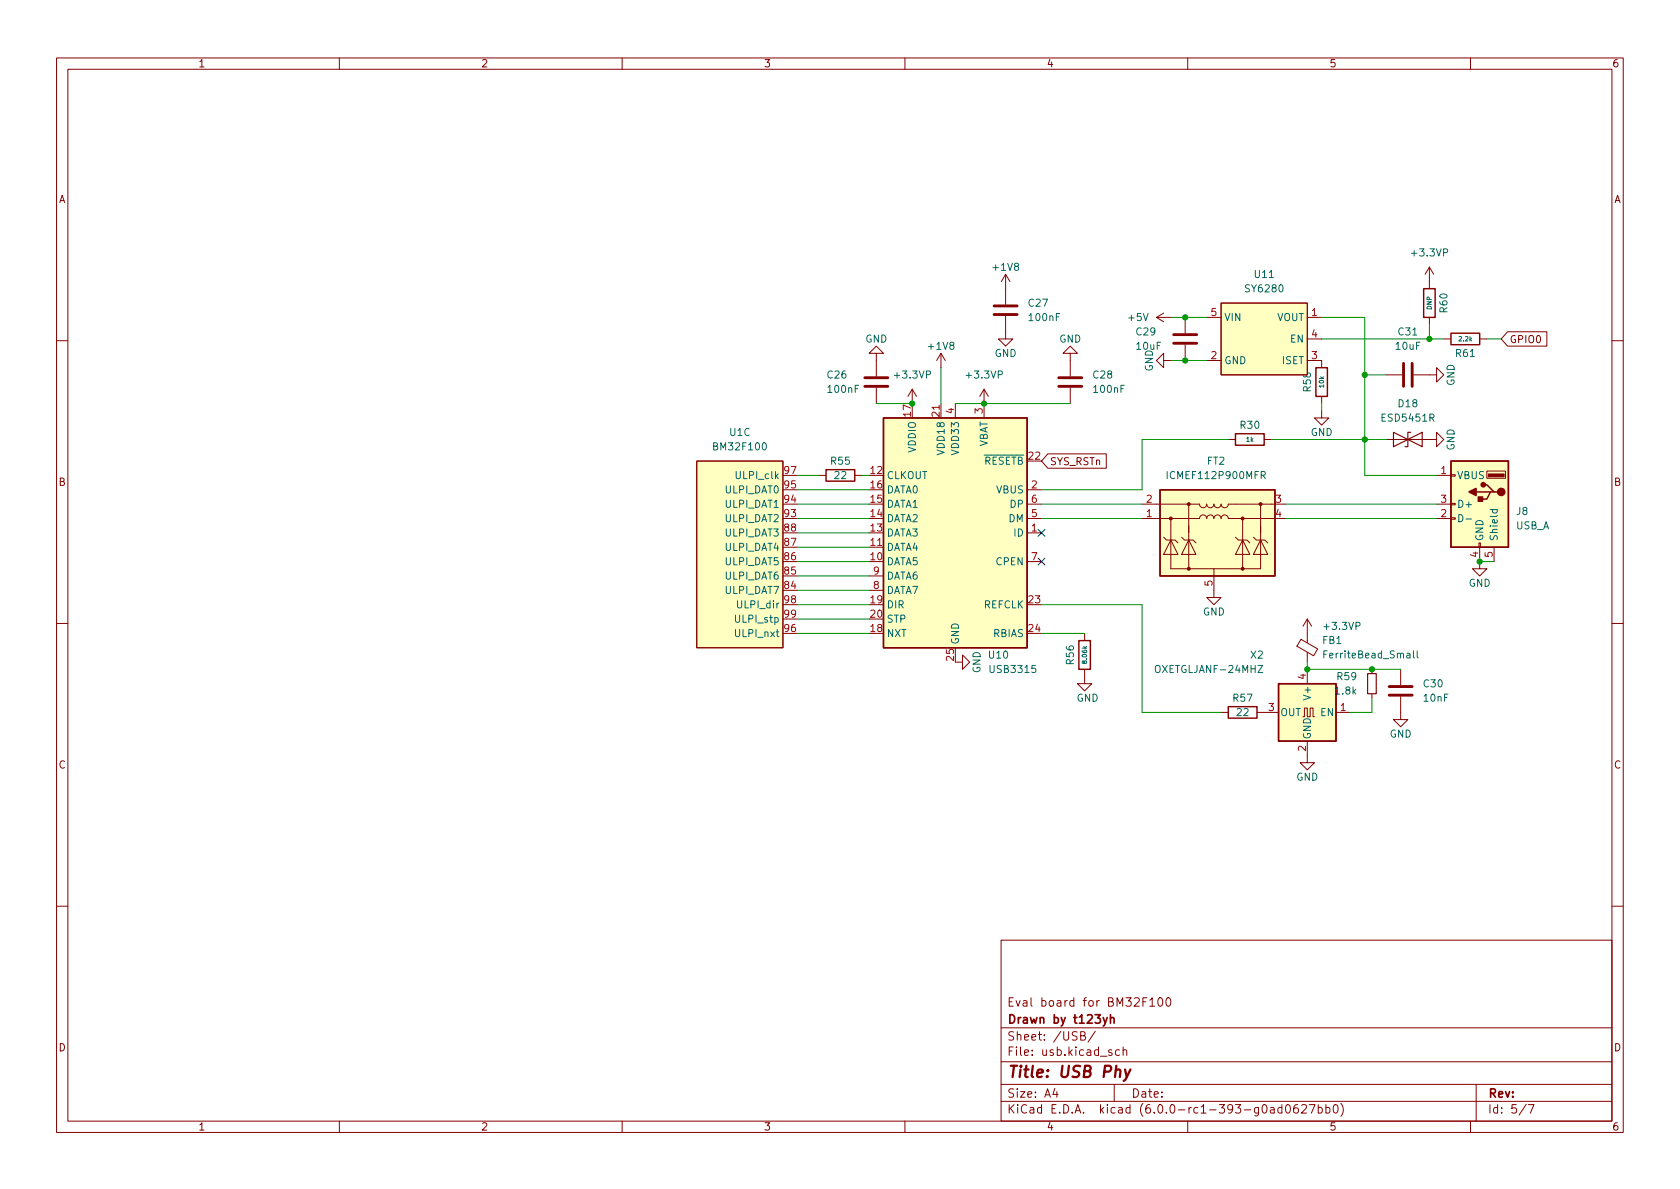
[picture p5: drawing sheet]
<svg xmlns="http://www.w3.org/2000/svg" width="297mm" height="210mm" viewBox="0 0 297 210" stroke-linecap="round" stroke-linejoin="round" font-family="sans-serif">
<g fill="none" stroke="#840000" stroke-width=".18">
<path d="M10 10.2h277v190.1h-277zM12 12.2h273v186.1h-273zM60 10.2v2M110 10.2v2M160 10.2v2M210 10.2v2M260 10.2v2M177.8 55.9v4h1.3l-1.3 1.3-1.3-1.3h1.3M177.8 48.5v5.3M177.8 48.5l-.8 1.3M177.8 48.5l.8 1.3M204.5 56.1l1.2 .8"/>
<path d="M204.5 56.1h2.5M205.7 55.4l-1.2 .7M209.5 56.1v2.8M213.4 56.1h2.5M215.9 53.6h15.2v12.7h-15.2zM231.1 56.1h2.6M231.1 59.9h2.6M252.7 47.2v3.8M252.7 56.1v1.3M252.7 47.2l-.7 1.3M252.7 47.2l.8 1.3M255.3 59.9h1.2"/>
<path d="M261.6 59.9h1.3M266.5 58.7h7v2.5h-7l-1.1-1.3zM10 60.2h2M154.9 62.5h1.3l-1.3-1.3-1.2 1.3h1.2v4M154.9 68.6v2.8M161.3 68.8l-.8 1.3M161.3 68.8v2.6M161.3 68.8l.8 1.3M166.4 62.5v2.5M166.4 71.4v2.5M166.4 62.5l-.8 1.2M166.4 62.5l.7 1.2"/>
<path d="M168.9 71.4v2.5M174 68.8v5.1M174 68.8l-.8 1.3M174 68.8l.8 1.3M189.2 62.5h1.3l-1.3-1.3-1.2 1.3h1.2v4M189.2 68.6v2.8M205.7 63.7v-1.2l-1.2 1.2 1.2 1.3v-1.3h1.3M209.5 61v2.7M213.4 63.7h2.5M217.2 77.7h1.2M223.5 77.7h1.3M231.1 63.7h2.6v1.3"/>
<path d="M233.7 72.6v1.3h-1.3l1.3 1.3 1.2-1.3h-1.2M233.7 70.1v1.3M245.1 77.7h8.9v1.3l1.3-1.3-1.3-1.3v1.3M245.1 66.3h2.8M249.9 66.3h4.1v1.3l1.3-1.3-1.3-1.3v1.3M285 60.2h2M123.2 81.5h15.2v33h-15.2zM144.8 84.1h1.2M151.1 84.1h1.3M153.7 96.8h2.5M181.6 94.2h2.5M181.6 86.6h2.5"/>
<path d="M181.6 91.7h2.5M181.6 89.1h2.5M181.6 99.3h2.5M185.3 80.3h10.3v2.5h-10.3l-1.2-1.3zM201.9 89.1h10.2a.64 .64 0 0 0 .6 .7 .64 .64 0 0 0 .7-.7 .64 .64 0 0 0 .6 .7 .64 .64 0 0 0 .6-.7 .64 .64 0 0 0 .7 .7 .64 .64 0 0 0 .6-.7 .64 .64 0 0 0 .6 .7 .64 .64 0 0 0 .7-.7h10.1M201.9 91.7h10.2a.64 .64 0 0 1 .6-.6 .64 .64 0 0 1 .7 .6 .64 .64 0 0 1 .6-.6 .64 .64 0 0 1 .6 .6 .64 .64 0 0 1 .7-.6 .64 .64 0 0 1 .6 .6 .64 .64 0 0 1 .6-.6 .64 .64 0 0 1 .7 .6h10.1M205.7 95l.5 .5h1.6l.5 .5M207 95.5l1.3 2.5h-2.6zM208.9 95l.5 .5h1.5l.6 .5M210.2 95.5l1.3 2.5h-2.6zM210.2 89.1v11.5M218.4 95l.5 .5h1.6l.5 .5"/>
<path d="M219.7 95.5l1.3 2.5h-2.6zM219.7 91.7v8.9M221.6 95l.5 .5h1.5l.6 .5M222.9 95.5l1.3 2.5h-2.6zM222.9 89.1v11.5h-15.9v-8.9M254 91.7h2.5M254 89.1h2.5M254 84.1h2.5M256.5 91.6h.8v.2h-.8zM256.5 89h.8v.3h-.8zM256.5 83.9h.8v.3h-.8zM261.5 96h.2v.8h-.2z"/>
<path d="M261.6 96.8v3.8h1.3l-1.3 1.2-1.3-1.2h1.3M262.9 83.3h3.3v1.3h-3.3zM264.2 96.8v2.5M10 110.2h2M153.7 104.4h2.5M153.7 101.8h2.5M168.9 117.1h1.3v-1.3l1.2 1.3-1.2 1.3v-1.3M191.8 118.4v2.5h1.2l-1.2 1.3-1.3-1.3h1.3M191.8 112v1.3M214.6 100.6v5.1h-1.2l1.2 1.2 1.3-1.2h-1.3M230 113l3 1.8-.7 1.2-3-1.7zM231.1 109.5v4.2"/>
<path d="M231.1 115.3v1.8M231.1 118.4v2.5M231.1 109.5l-.7 1.2M231.1 109.5l.8 1.2M242.6 118.4v.7M247.6 118.4v2.8M285 110.2h2M215.9 126h1.3M222.2 126h3.9M230.4 126.7h.2v-1.5h.5v1.5h.5v-1.5h.6v1.5h.2M231.1 131.1v3.8h-1.2l1.2 1.2 1.3-1.2h-1.3M236.2 126h2.6"/>
<path d="M242.6 122.7v.7M247.6 123.2v4h-1.2l1.2 1.3 1.3-1.3h-1.3M10 160.2h2M177 166.3h108v32h-108zM202.1 177.1h.5M202.8 176.4h-.7v1.5M203.3 176.9l.4-.5v1.5M203.3 177.9h.8M204.9 176.5l.2-.1a.81 .81 0 0 1 .6 .7 .81 .81 0 0 1-.3 .8h-.2a.81 .81 0 0 1-.6-.6 .81 .81 0 0 1 .3-.8zM206.3 176.6l.2-.2a.81 .81 0 0 1 .6 .7 .81 .81 0 0 1-.3 .8h-.2a.81 .81 0 0 1-.3-1.3zM285 160.2h2M60 198.3v2"/>
<path d="M110 198.3v2M160 198.3v2M177 194.8h108M177 191.8h108M177 187.8h108M177 181.8h108M186.5 192.5l-.4 1h1M186.9 193v1M191.1 183.1h.5l.2-.1 .1-.3-.2-.2-.6-.1v1.5h.5l.3-.3a.39 .39 0 0 0-.3-.5M193.6 182.4l-1.2 1.9M196.6 185.7l-.4-.1-.2 .2 .1 .3 .5 .1v.4h-.6M197 191.8v3"/>
<path d="M197.9 185.7l-.4-.1-.3 .3v.4l.2 .3h.5M198.6 185.8l.2-.2 .3 .1 .1 .9M198.6 185.1v1.5M210 198.3v2M224.6 195.9h.6l.1 .9M225.3 196.2l-.5 .1a.29 .29 0 0 0-.2 .2 .29 .29 0 0 0 .2 .3h.5M226.6 195.9l-.4-.1-.3 .3v.4l.2 .3h.5M226.6 195.3v1.5M227.5 195.4l.1-.1a.81 .81 0 0 1 .6 .7 .81 .81 0 0 1-.3 .8h-.1a.81 .81 0 0 1-.6-.6 .81 .81 0 0 1 .3-.8zM229.4 195.3a.59 .59 0 0 0-.7 .7v.5l.2 .3h.4l.2-.1 .1-.5-.2-.2-.4-.1-.3 .3M230.1 195.5l.6-.2 .2 .2 .1 .3-.9 1h.9M231.5 195.3h1l-.6 1.5"/>
<path d="M233.1 195.9l.4-.1 .3 .3v.4l-.2 .3h-.5M233.1 195.3v1.5M234.4 195.9l.5-.1 .2 .3v.4l-.1 .3h-.6M234.4 195.3v1.5M235.9 195.4l.2-.1a.81 .81 0 0 1 .6 .7 .81 .81 0 0 1-.3 .8h-.2a.81 .81 0 0 1-.6-.6 .81 .81 0 0 1 .3-.8zM237.1 195.1a1.72 1.72 0 0 1 0 2.3M260 198.3v2M261 191.8v6.5M269.9 195.3l-1.3 1.9M270.2 195.3h1l-.6 1.5"/>
</g>
<path d="M198.9 189.1l.3 1.4M199.9 189.1l-.9 1.8-.3 .2" fill="none" stroke="#840000" stroke-width=".4"/>
<path d="M195.1 179.9l.3 1M195.8 179.9l-.5 1.4-.2 .1M196.3 179.4v1.5M196.3 180.1l.3-.2 .3 .1 .1 .9" fill="none" stroke="#840000" stroke-width=".3"/>
<g fill="#ffffc2" stroke="#ffffc2" stroke-width=".18">
<path d="M156.2 73.9h25.4v40.6h-25.4z"/>
<path d="M256.5 81.5h10.2v15.3h-10.2z"/>
<path d="M123.2 81.5h15.2v33h-15.2z"/>
<path d="M226.1 120.9h10.1v10.2h-10.1z"/>
<path d="M215.9 53.6h15.2v12.7h-15.2z"/>
<path d="M205.1 86.6h20.3v15.2h-20.3z"/>
</g>
<g fill="none" stroke="#840000" stroke-width=".25">
<path d="M251.7 51h2v5.1h-2zM256.5 58.9h5.1v2.1h-5.1zM156.2 73.9h25.4v40.6h-25.4zM218.4 76.7h5.1v2h-5.1zM232.7 65h2v5.1h-2zM146 83.1h5.1v2h-5.1zM205.1 86.6h20.3v15.2h-20.3zM256.5 81.5h10.2v15.3h-10.2zM261 87h2.5M262.3 85.7h.6l1.3 1.3h.6M264.2 87h-.7l-.6 1.3h-1.3M190.8 113.3h2v5.1h-2z"/>
<path d="M217.2 125h5v2h-5zM226.1 120.9h10.1v10.2h-10.1z"/>
</g>
<path d="M175.8 54.1h4M175.8 55.6h4M207.5 59.2h4.1M152.9 66.8h4.1M152.9 68.3h4.1M187.2 66.8h4.1M187.2 68.3h4.1M207.5 60.7h4.1M248.2 64.3v4M249.7 64.3v4M245.6 121.4h4.1M245.6 122.9h4.1" fill="none" stroke="#840000" stroke-width=".51"/>
<path d="M246.4 76.4l2.5 1.3-2.5 1.3zM248.9 77.7l2.6-1.3v2.6zM249.4 76.4h-.5v2.6h-.5M241.8 119.1h1.5v3.6h-1.5z" fill="none" stroke="#840000" stroke-width=".2"/>
<g fill="#840000" stroke="#840000" stroke-width=".25">
<path d="M259.7 87l1.3-.6v1.2z"/>
<path d="M261.4 87.9h.7v.7h-.7z"/>
<circle cx="265.4" cy="87" r=".63"/>
<circle cx="262.3" cy="85.7" r=".38"/>
</g>
<g fill="#840000" stroke="#840000" stroke-width=".18">
<path d="M263.1 83.8h2.8v.5h-2.8z"/>
<circle cx="207" cy="91.7" r=".25"/>
<circle cx="210.2" cy="100.6" r=".25"/>
<circle cx="210.2" cy="89.1" r=".25"/>
<circle cx="219.7" cy="100.6" r=".25"/>
<circle cx="219.7" cy="91.7" r=".25"/>
<circle cx="222.9" cy="89.1" r=".25"/>
</g>
<path d="M257.9 91a.64 .64 0 0 1 .8 .6 .64 .64 0 0 1-.8 .7zM259.2 91.8h1M263.5 90.1h1.2M263.9 90.1v.4l.2 .2 .6-.1v-.5M222.4 117.7h.9l-.9 1.2h.9M234.1 115.7h.4M234.7 115.1h-.6v1.3M249.9 115.1v1.1l.2 .2M250.6 115.1v1.1l.2 .2" fill="none" stroke="#006464" stroke-width=".18"/>
<g fill="none" stroke="#009600" stroke-width=".18">
<path d="M207 56.1h6.4M233.7 59.9h21.6M233.7 56.1h7.6v28h12.7M252.7 57.4v2.5M262.9 59.9h2.5M154.9 71.4h6.4M166.4 65v6.4M168.9 71.4h20.3M207 63.7h6.4M217.2 77.7h-15.3v8.9h-17.8M224.8 77.7h20.3M233.7 71.4v1.2"/>
<path d="M241.3 66.3h3.8M141 91.7h12.7M141 84.1h3.8M141 89.1h12.7M141 86.6h12.7M141 99.3h12.7M141 94.2h12.7M141 96.8h12.7M152.4 84.1h1.3M184.1 91.7h17.8M184.1 89.1h17.8M227.3 91.7h26.7"/>
<path d="M227.3 89.1h26.7M261.6 99.3h2.6M141 106.9h12.7M141 112h12.7M141 109.5h12.7M141 104.4h12.7M141 101.8h12.7M184.1 106.9h17.8v19.1h14M184.1 112h7.7M231.1 117.1v1.3h16.5M242.6 123.4v2.6h-3.8"/>
</g>
<path d="M183.5 93.6l1.3 1.2M183.5 98.7l1.3 1.2M184.8 93.6l-1.3 1.2M184.8 98.7l-1.3 1.2" fill="none" stroke="#000084" stroke-width=".18"/>
<g fill="#009600" stroke="#009600" stroke-width=".18">
<circle cx="241.3" cy="66.3" r=".46"/>
<circle cx="209.5" cy="56.1" r=".46"/>
<circle cx="241.3" cy="77.7" r=".46"/>
<circle cx="252.7" cy="59.9" r=".46"/>
<circle cx="209.5" cy="63.7" r=".46"/>
<circle cx="174" cy="71.4" r=".46"/>
<circle cx="242.6" cy="118.4" r=".46"/>
<circle cx="261.6" cy="99.3" r=".46"/>
<circle cx="231.1" cy="118.4" r=".46"/>
<circle cx="161.3" cy="71.4" r=".46"/>
</g>
<text font-size="2.8" fill="#840000" x="178" y="190.6">Title: USB Phy</text>
<g font-size="2.1" fill="#840000">
<text x="178" y="178">Eval board for BM32F100</text>
<text x="178" y="184">Sheet: /USB/</text>
<text x="178" y="181">Drawn by t123yh</text>
<text x="178" y="186.7">File: usb.kicad_sch</text>
<text x="178" y="196.9">KiCad E.D.A. kicad (6.0.0-rc1-393-g0ad0627bb0)</text>
<text x="178" y="194.1">Size: A4</text>
<text x="200" y="194.1">Date:</text>
<text x="263" y="194.1">Rev:</text>
<text x="263" y="196.9">Id: 5/7</text>
</g>
<g font-size="1.8" fill="#840000">
<text x="35" y="11.9">1</text>
<text x="85" y="11.9">2</text>
<text x="135" y="11.9">3</text>
<text x="185" y="11.9">4</text>
<text x="235" y="11.9">5</text>
<text x="285" y="11.9">6</text>
<text x="10.3" y="35.9">A</text>
<text x="285.3" y="35.9">A</text>
<text x="266.9" y="60.7">GPIO0</text>
<text x="185.6" y="82.3">SYS_RSTn</text>
<text x="10.3" y="85.9">B</text>
<text x="285.3" y="85.9">B</text>
<text x="10.3" y="135.9">C</text>
<text x="285.3" y="135.9">C</text>
<text x="10.3" y="185.9">D</text>
<text x="285.3" y="185.9">D</text>
<text x="35" y="199.9">1</text>
<text x="85" y="199.9">2</text>
<text x="135" y="199.9">3</text>
<text x="185" y="199.9">4</text>
<text x="235" y="199.9">5</text>
<text x="285" y="199.9">6</text>
</g>
<g font-size="1.8" fill="#006464">
<text x="175.7" y="47.9">+1V8</text>
<text x="249.8" y="45.3">+3.3VP</text>
<text x="220.4" y="51.7">SY6280</text>
<text x="221.9" y="49.1">U11</text>
<text x="181.9" y="54.2">C27</text>
<text x="182.1" y="56.8">100nF</text>
<text x="199.6" y="56.8">+5V</text>
<text x="201" y="59.3">C29</text>
<text x="216.4" y="56.8">VIN</text>
<text x="225.7" y="56.8">VOUT</text>
<text x="247.3" y="59.3">C31</text>
<text x="255.9" y="55.2" transform="rotate(-90 255.9 55.2)">R60</text>
<text x="153" y="60.6">GND</text>
<text x="164.3" y="61.8">+1V8</text>
<text x="175.8" y="63.1">GND</text>
<text x="187.3" y="60.6">GND</text>
<text x="201" y="61.8">10uF</text>
<text x="203.8" y="65.7" transform="rotate(-90 203.8 65.7)">GND</text>
<text x="216.4" y="64.4">GND</text>
<text x="226.7" y="64.4">ISET</text>
<text x="228.2" y="60.6">EN</text>
<text x="246.9" y="61.8">10uF</text>
<text x="257.5" y="63.1">R61</text>
<text x="146.4" y="66.9">C26</text>
<text x="146.5" y="69.5">100nF</text>
<text x="158.4" y="66.9">+3.3VP</text>
<text x="171.1" y="66.9">+3.3VP</text>
<text x="193.3" y="66.9">C28</text>
<text x="193.5" y="69.5">100nF</text>
<text x="231.8" y="69.2" transform="rotate(-90 231.8 69.2)">R58</text>
<text x="257.2" y="68.3" transform="rotate(-90 257.2 68.3)">GND</text>
<text x="129" y="77.1">U1C</text>
<text x="219.4" y="75.8">R30</text>
<text x="231.7" y="77.1">GND</text>
<text x="244.5" y="74.5">ESD5451R</text>
<text x="247.3" y="72">D18</text>
<text x="126.4" y="79.6">BM32F100</text>
<text x="147" y="82.2">R55</text>
<text x="161.9" y="80" transform="rotate(-90 161.9 80)">VDDIO</text>
<text x="167" y="80.1" transform="rotate(-90 167 80.1)">VDD18</text>
<text x="169.5" y="80.1" transform="rotate(-90 169.5 80.1)">VDD33</text>
<text x="172.6" y="82.2">~{RESETB}</text>
<text x="174.6" y="79.2" transform="rotate(-90 174.6 79.2)">VBAT</text>
<text x="213.4" y="82.2">FT2</text>
<text x="257.2" y="79.7" transform="rotate(-90 257.2 79.7)">GND</text>
<text x="128.3" y="89.8">ULPI_DAT1</text>
<text x="128.3" y="87.2">ULPI_DAT0</text>
<text x="130.5" y="84.7">ULPI_clk</text>
<text x="147.6" y="84.7">22</text>
<text x="156.7" y="84.7">CLKOUT</text>
<text x="156.7" y="89.8">DATA1</text>
<text x="156.7" y="87.2">DATA0</text>
<text x="176.2" y="87.2">VBUS</text>
<text x="178.6" y="89.8">DP</text>
<text x="206.8" y="84.7">ICMEF112P900MFR</text>
<text x="257.6" y="84.7">VBUS</text>
<text x="257.6" y="89.8">D+</text>
<text x="128.3" y="94.9">ULPI_DAT3</text>
<text x="128.3" y="92.3">ULPI_DAT2</text>
<text x="156.7" y="94.9">DATA3</text>
<text x="156.7" y="92.3">DATA2</text>
<text x="178.4" y="92.3">DM</text>
<text x="179.3" y="94.9">ID</text>
<text x="262.3" y="95.8" transform="rotate(-90 262.3 95.8)">GND</text>
<text x="264.8" y="95.8" transform="rotate(-90 264.8 95.8)">Shield</text>
<text x="268" y="93.6">USB_A</text>
<text x="268.2" y="91.1">J8</text>
<text x="128.3" y="99.9">ULPI_DAT5</text>
<text x="128.3" y="97.4">ULPI_DAT4</text>
<text x="156.7" y="99.9">DATA5</text>
<text x="156.7" y="97.4">DATA4</text>
<text x="176.2" y="99.9">CPEN</text>
<text x="128.3" y="105">ULPI_DAT7</text>
<text x="128.3" y="102.5">ULPI_DAT6</text>
<text x="130.6" y="107.6">ULPI_dir</text>
<text x="156.7" y="107.6">DIR</text>
<text x="156.7" y="105">DATA7</text>
<text x="156.7" y="102.5">DATA6</text>
<text x="173.9" y="107.6">REFCLK</text>
<text x="259.7" y="103.8">GND</text>
<text x="130.3" y="112.6">ULPI_nxt</text>
<text x="130.3" y="110.1">ULPI_stp</text>
<text x="156.7" y="112.6">NXT</text>
<text x="156.7" y="110.1">STP</text>
<text x="175.6" y="112.6">RBIAS</text>
<text x="212.7" y="108.8">GND</text>
<text x="233.9" y="113.9">FB1</text>
<text x="234.3" y="111.4">+3.3VP</text>
<text x="169.5" y="114" transform="rotate(-90 169.5 114)">GND</text>
<text x="173.4" y="119.1" transform="rotate(-90 173.4 119.1)">GND</text>
<text x="174.9" y="116.5">U10</text>
<text x="175.2" y="119">USB3315</text>
<text x="189.9" y="117.4" transform="rotate(-90 189.9 117.4)">R56</text>
<text x="204.6" y="119">OXETGLJANF-24MHZ</text>
<text x="221.1" y="116.5">X2</text>
<text x="234.6" y="116.4">FerriteBead_Small</text>
<text x="190.3" y="124.1">GND</text>
<text x="218.1" y="124.1">R57</text>
<text x="231.8" y="123.4" transform="rotate(-90 231.8 123.4)">V+</text>
<text x="236.2" y="122.8">1.8k</text>
<text x="236.5" y="120.3">R59</text>
<text x="251.8" y="121.5">C30</text>
<text x="251.8" y="124.1">10nF</text>
<text x="218.7" y="126.6">22</text>
<text x="226.3" y="126.6">OUT</text>
<text x="231.8" y="130.8" transform="rotate(-90 231.8 130.8)">GND</text>
<text x="233.5" y="126.6">EN</text>
<text x="245.7" y="130.4">GND</text>
<text x="229.2" y="138">GND</text>
</g>
<g font-size="1.8" fill="#a90000">
<text x="214.1" y="55.9">5</text>
<text x="231.9" y="55.9">1</text>
<text x="231.9" y="59.7">4</text>
<text x="214.1" y="63.5">2</text>
<text x="231.9" y="63.5">3</text>
<text x="161" y="73.6" transform="rotate(-90 161 73.6)">17</text>
<text x="166.1" y="73.6" transform="rotate(-90 166.1 73.6)">21</text>
<text x="168.7" y="73.1" transform="rotate(-90 168.7 73.1)">4</text>
<text x="173.7" y="73.1" transform="rotate(-90 173.7 73.1)">3</text>
<text x="138.7" y="83.8">97</text>
<text x="154" y="83.8">12</text>
<text x="181.9" y="81.3">22</text>
<text x="254.8" y="83.8">1</text>
<text x="138.7" y="88.9">94</text>
<text x="138.7" y="86.4">95</text>
<text x="154" y="88.9">15</text>
<text x="154" y="86.4">16</text>
<text x="182.4" y="86.4">2</text>
<text x="182.4" y="88.9">6</text>
<text x="202.7" y="88.9">2</text>
<text x="225.6" y="88.9">3</text>
<text x="254.8" y="88.9">3</text>
<text x="138.7" y="94">88</text>
<text x="138.7" y="91.4">93</text>
<text x="154" y="94">13</text>
<text x="154" y="91.4">14</text>
<text x="182.4" y="94">1</text>
<text x="182.4" y="91.4">5</text>
<text x="202.7" y="91.4">1</text>
<text x="225.6" y="91.4">4</text>
<text x="254.8" y="91.4">2</text>
<text x="138.7" y="101.6">85</text>
<text x="138.7" y="99.1">86</text>
<text x="138.7" y="96.5">87</text>
<text x="154" y="99.1">10</text>
<text x="154" y="96.5">11</text>
<text x="154.4" y="101.6">9</text>
<text x="182.4" y="99.1">7</text>
<text x="261.4" y="98.5" transform="rotate(-90 261.4 98.5)">4</text>
<text x="263.9" y="98.5" transform="rotate(-90 263.9 98.5)">5</text>
<text x="138.7" y="104.1">84</text>
<text x="138.7" y="106.7">98</text>
<text x="154" y="106.7">19</text>
<text x="154.4" y="104.1">8</text>
<text x="181.9" y="106.7">23</text>
<text x="214.4" y="103.6" transform="rotate(-90 214.4 103.6)">5</text>
<text x="138.7" y="111.8">96</text>
<text x="138.7" y="109.2">99</text>
<text x="154" y="111.8">18</text>
<text x="154" y="109.2">20</text>
<text x="181.9" y="111.8">24</text>
<text x="168.7" y="116.8" transform="rotate(-90 168.7 116.8)">25</text>
<text x="224.3" y="125.7">3</text>
<text x="230.9" y="120.1" transform="rotate(-90 230.9 120.1)">4</text>
<text x="237" y="125.7">1</text>
<text x="230.9" y="132.8" transform="rotate(-90 230.9 132.8)">2</text>
</g>
<g font-size="1.1" fill="#006464">
<text x="253.1" y="54.8" transform="rotate(-90 253.1 54.8)">DNP</text>
<text x="258" y="60.3">2.2k</text>
<text x="234.1" y="68.5" transform="rotate(-90 234.1 68.5)">10k</text>
<text x="220.4" y="78.1">1k</text>
<text x="192.2" y="117.2" transform="rotate(-90 192.2 117.2)">8.06k</text>
</g>
</svg>
